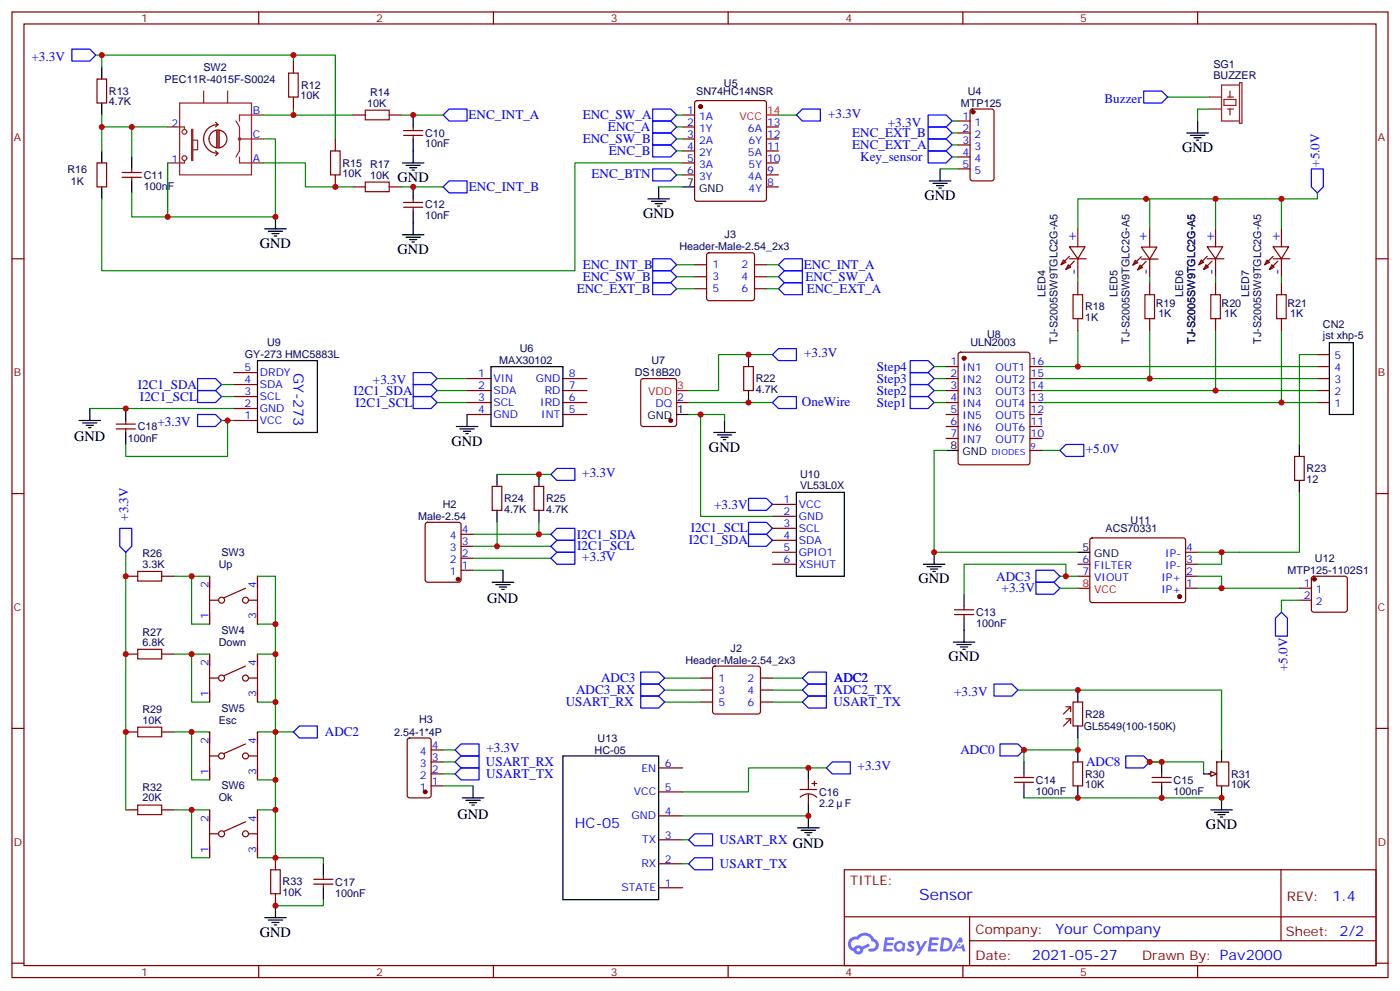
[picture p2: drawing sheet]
<svg xmlns="http://www.w3.org/2000/svg" width="412mm" height="292mm" viewBox="0 0 412 292" stroke-linecap="round" stroke-linejoin="round" font-family="sans-serif">
<g fill="none" stroke="#870000" stroke-width=".35">
<path d="M3.5 3.5h405.4v284.4h-405.4zM7.1 7.1h398.2v277.2h-398.2zM76.2 3.5v3.6M145.3 3.5v3.6M214.5 3.5v3.6M283.6 3.5v3.6M352.8 3.5v3.6M3.5 76.2h3.6M405.3 76.2h3.6M3.5 145.3h3.6M405.3 145.3h3.6M3.5 214.5h3.6"/>
<path d="M405.3 214.5h3.6M248.7 256.1h156.6v28.2h-156.6zM377.3 256.1v20.9M248.7 270h156.5M285.6 277h119.6M285.6 270v14.1M3.5 283.6h3.6M76.2 284.3v3.6M145.3 284.3v3.6M214.5 284.3v3.6M283.6 284.3v3.6M352.8 284.3v3.6"/>
<path d="M405.3 283.6h3.6"/>
</g>
<g fill="#5487ff">
<path d="M267.7 277.3a1.22 1.22 0 0 1 1.7 .3l-.4 .5a.47 .47 0 0 0-.3-.4 .47 .47 0 0 0-.5 .2l.1 .3a1.14 1.14 0 0 1 .8 1.7 1.14 1.14 0 0 1-1.9 0l-.2-.2 .5-.5 .7 .4a.29 .29 0 0 0 .3-.3 .29 .29 0 0 0-.2-.3 1.04 1.04 0 0 1-.6-1.7z"/>
<path d="M260.7 276h2.4l.3 .2-.2 .5-1.8 .1-.1 .8h1.5l.3 .4-.3 .4h-1.6l-.2 1.1h1.7l.2 .3-.2 .3-2.6 .1z"/>
<path d="M273.8 276h2.4l.3 .2-.1 .5-1.8 .1-.2 .8h1.6l.3 .4-.4 .4h-1.6l-.1 1.1h1.7l.2 .3-.2 .3-2.6 .1z"/>
<path d="M282.6 276.1h.7l.3 1.2-.6 .3a.69 .69 0 0 0-1 .3 .69 .69 0 0 0 .4 1 .69 .69 0 0 0 .9-.7l.5-.2 .6 2.2h-.8l-.2-.9h-1.8l-.5 .9h-.8z"/>
<path d="M269.8 277.1h.8l.6 1.8 1.1-1.8h.9l-2.6 4.2h-.8l.9-1.5z"/>
<path d="M277.4 276.1l-.6 4.1h1.3a2.11 2.11 0 0 0 2.5-2.1 2.11 2.11 0 0 0-2.5-2zM278.1 276.8a1.39 1.39 0 0 1 1.7 1.4 1.39 1.39 0 0 1-1.8 1.3h-.3z"/>
<path d="M263.7 277.7a1.54 1.54 0 0 0-.1 2.1 1.54 1.54 0 0 0 2.2 .2l.6 .2 .3-2.3-.2-.2-.4-.1a1.49 1.49 0 0 0-2.4 .1zM264 278.7a.94 .94 0 0 1 1.8 0 .94 .94 0 0 1-1.8 0z"/>
<path d="M250.4 276.4a2.18 2.18 0 0 0 1.1 3.7 1.44 1.44 0 0 0 1.6 1 1.44 1.44 0 0 0 1.2-1.5l2-1-.5-.8-1.9 1a1.47 1.47 0 0 0-2.4 .4 1.39 1.39 0 0 1-.7-1.9 1.39 1.39 0 0 1 2-.5 2.12 2.12 0 0 1 2.2-1.3 2.12 2.12 0 0 1 1.9 1.7 1.14 1.14 0 0 1 1.1 1.4 1.14 1.14 0 0 1-1.7 .8 .43 .43 0 0 0-.5 .3 .43 .43 0 0 0 .4 .5 1.98 1.98 0 0 0 2.5-1.2 1.98 1.98 0 0 0-1.2-2.5 3.1 3.1 0 0 0-5.3-.7l-.9 .1zM252.3 279.7a.55 .55 0 0 1 1.1 0 .55 .55 0 0 1-1.1 0z"/>
<circle cx="282.6" cy="278.1" r=".26"/>
</g>
<g fill="none" stroke="#8c2424" stroke-width=".35">
<path d="M49.4 37.4h4.9v.7M52.9 30.3h21.2v21.2h-21.2zM56.4 38.1h.4v9.2h-.4zM60 26.8v3.5M67 26.8v3.5M69.5 35.6l1.1 1.8v7l-1.1 1.8M77.6 33.9h-7v1.7M54.3 47.3v.7h-4.9M56.8 41.3h1.4v2.8h-1.4M70.6 46.2v1.8h7M70.6 40.9h7"/>
<circle cx="54.3" cy="38.8" r=".71"/>
<circle cx="54.3" cy="46.6" r=".71"/>
<circle cx="70.6" cy="40.9" r=".35"/>
</g>
<path d="M63.5 36l.7 .7M63.9 38.5v4.9M64.2 36.7a4.2 4.2 0 0 0-4.2 4.2 4.2 4.2 0 0 0 4.2 4.3M64.2 36.7l-.7 .7M64.2 38.5v4.9M64.6 38.5v4.9M61.6 40.8a2.65 2.65 0 0 1 3.8-2.2 2.65 2.65 0 0 1 .4 4.4 2.65 2.65 0 0 1-4.2-1.5v-.6M63.5 44.4l.7 .8M64.2 45.2l-.7 .7" fill="none" stroke="#850000" stroke-width=".35"/>
<g fill="none" stroke="#870000" stroke-width=".35">
<path d="M313.3 76.6l.7 .7-1.4 .7zM314.7 78l.7 .7-1.4 .7zM315 72.7h4.6l-2.1 3.5zM315 75.5l-2.4 2.5M315 76.2h5M316.4 76.9l-2.4 2.5M317.5 67.4v5.3M317.5 76.2v5.3M334.4 76.6l.7 .7-1.4 .8zM335.8 78.1l.7 .7-1.4 .7zM336.2 72.8h4.6l-2.1 3.5zM336.2 75.6l-2.5 2.5"/>
<path d="M336.2 76.3h4.9M337.6 77l-2.5 2.5M338.7 67.4v5.3M338.7 76.2v5.3M353.8 76.6l.7 .7-1.4 .7zM355.2 78l.8 .7-1.5 .7zM355.6 72.7h4.6l-2.1 3.5zM355.6 76.2h4.9M355.6 75.5l-2.5 2.5M357 76.9l-2.5 2.5M358.1 67.4v5.3M358.1 76.2v5.3"/>
<path d="M373.2 76.6l.7 .7-1.4 .7zM374.6 78l.8 .7-1.5 .7zM375 72.7h4.6l-2.1 3.5zM375 76.2h4.9M375 75.5l-2.5 2.5M376.4 76.9l-2.5 2.5M377.5 67.4v5.3M377.5 76.2v5.3M137.6 111.5h7M137.6 115h7M137.6 118.5h7M165.8 111.5h7.1"/>
<path d="M165.8 115h7.1M165.8 118.5h7.1M189 111.7l.4-.2h9.2l.5 .2 .2 .5v12.7l-.2 .5-.5 .2h-9.2l-.5-.2-.2-.5v-12.7zM199.3 118.5h3.5M278.7 111.5h3.5M278.7 115h3.5M278.7 118.5h3.5M278.7 107.9h3.5M282.5 103.9l.4-.2h19.8l.6 .4 .1 32.1-.5 .6-20 .1-.6-.5-.1-32zM303.4 111.5h3.5M303.4 115h3.5M303.4 118.5h3.5"/>
<path d="M303.4 107.9h3.5M388.1 111.5h3.5M388.1 115h3.5M388.1 118.5h3.5M388.1 107.9h3.5M388.1 104.4h3.5M137.6 122.1h7M165.8 122.1h7.1M278.7 122.1h3.5M278.7 125.6h3.5M278.7 129.1h3.5M303.4 122.1h3.5"/>
<path d="M303.4 125.6h3.5M303.4 129.1h3.5M303.4 132.6h3.5M321.3 158.6l.4-.2 27.1 .1 .4 .6v17.9l-.7 .4h-27l-.5-.7v-17.6zM317.5 169.7h3.5M317.5 166.2h3.5M349.2 173.2h3.6M349.2 169.7h3.6M349.2 166.2h3.6M349.2 162.6h3.6M316.1 224.4h2.8v7h-2.8zM339.4 230.4h5.6"/>
<path d="M339.4 229h5.6M342.2 227.9v1.1M342.2 230.4v1M356 227.9h1.7M358.4 224.4h3.5v7h-3.5z"/>
</g>
<g fill="none" stroke="#000" stroke-width=".35">
<path d="M144.6 107.9h21.2v17.7h-21.2zM391.6 100.9h7v21.2h-7zM23.3 123.8h6.3M24.3 124.5h4.3M25.4 125.2h2.1M26.1 125.9h.7M26.5 120.3v3.5M134.4 125.6h6.4M135.5 126.3h4.2M136.5 127h2.1M137.2 127.7h.7M137.6 122.1v3.5"/>
<path d="M199.3 122.1h3.5M278.7 132.6h3.5M272 166.2h6.3M273 166.9h4.3M274.1 167.6h2.1M274.8 168.3h.7M275.2 162.6v3.6M317.5 162.6h3.5M317.5 220.8v3.6M317.5 231.4v3.6M342.2 224.4v3.5M342.2 231.4v3.6"/>
<path d="M354.5 227.9h3.6M356.7 238.5h6.3M357.7 239.2h4.2M358.8 239.9h2.1M359.8 220.8v3.6M359.8 231.4v7.1M359.5 240.6h.7"/>
</g>
<g fill="#870000" stroke="#870000" stroke-width=".35">
<circle cx="197.6" cy="123.8" r=".53"/>
<circle cx="284" cy="105.5" r=".53"/>
<circle cx="347.5" cy="175.7" r=".53"/>
</g>
<path d="M199.3 115h3.5M317.5 173.2h3.5" fill="none" stroke="#f00" stroke-width=".35"/>
<g fill="none" stroke="#00f" stroke-width=".35">
<path d="M386.3 49.7h3.5v5.3l-1.7 1.8-1.8-1.8zM58.2 111.5h5.3l1.8 1.7-1.8 1.8h-5.3zM58.2 115h5.3l1.8 1.8-1.8 1.7h-5.3zM121.7 113.2h5.3l1.8 1.8-1.8 1.8h-5.3zM121.7 116.8h5.3l1.8 1.7-1.8 1.8h-5.3zM121.7 109.7h5.3l1.8 1.8-1.8 1.7h-5.3zM268.1 106.2h5.3l1.8 1.7-1.8 1.8h-5.3zM268.1 109.7h5.3l1.8 1.8-1.8 1.7h-5.3zM268.1 113.2h5.3l1.8 1.8-1.8 1.8h-5.3zM268.1 116.8h5.3l1.8 1.7-1.8 1.8h-5.3zM58.2 122.1h5.3l1.8 1.7-1.8 1.8h-5.3zM292.8 201.4h5.3l1.8 1.8-1.8 1.8h-5.3z"/>
<path d="M294.6 219.1h5.3l1.7 1.7-1.7 1.8h-5.3zM331.6 222.6h5.3l1.8 1.8-1.8 1.7h-5.3z"/>
</g>
<g fill="none" stroke="#008700" stroke-width=".35">
<path d="M337.6 58.6h1.1v8.8M358.1 58.6v8.8M377.5 58.6v8.8M388.1 56.8v1.8h-70.6v8.8M317.5 81.5v1.8M317.5 97.4v10.5M358.1 97.4v17.6M377.5 97.4v21.1M128.8 111.5h8.8M128.8 115h8.8M128.8 118.5h8.8M275.2 107.9h3.5"/>
<path d="M306.9 107.9h81.2M306.9 111.5h81.2M306.9 115h81.2M306.9 118.5h81.2M278.7 132.6h-3.5v30h42.3M352.8 169.7h7v3.5M352.8 173.2h30M352.8 162.6h12.3M299.9 203.2h59.9v17.6M317.5 217.3v3.5h-15.9v3.6M301.6 235h58.2M342.2 224.4h-3.5h15.8v3.5"/>
</g>
<path d="M356.7 227.2l1.7 .7-1.7 .7z" fill="#f0f0f0" stroke="#870000" stroke-width=".35"/>
<g fill="none" stroke="#000" stroke-width=".35">
<path d="M30 19.8v3.5M30 30.3v3.6M121.7 33.9v3.5M349.6 39.2h6.4M350.7 39.9h4.2M352.8 35.6v3.6M30 44.4v3.6M30 55v3.6M38.8 46.2v3.5M38.8 53.3v3.5M118.5 48h6.4M119.6 48.7h4.2"/>
<path d="M120.6 49.4h2.2M121.4 50.1h.7M121.7 40.9v7.1M121.7 55v3.6M190.9 58.6h6.3M191.9 59.3h4.2M193 60h2.1M194 55v3.6M201.1 55h3.5M273.8 53.3h6.3M274.8 54h4.2M275.9 54.7h2.1"/>
<path d="M276.6 55.4h.7M276.9 49.7v3.6M351.7 40.6h2.1M352.4 41.3h.7M78 67.4h6.3M79 68.1h4.3M80.1 68.8h2.1M80.8 69.5h.7M81.1 63.9v3.5M118.5 69.1h6.4M119.6 69.8h4.2M120.6 70.6h2.2"/>
<path d="M121.4 71.3h.7M121.7 62.1v7M193.7 60.7h.7M75.8 106.2h17.7v21.2h-17.7zM220.5 104.4v3.5M220.5 115v3.5M37 120.3v3.5M37 127.4v3.5M146.4 139.7v3.5M158.7 139.7v3.5M210.3 127.4h6.3M211.3 128.1h4.2"/>
<path d="M212.4 128.8h2.1M213.1 129.5h.7M213.4 123.8v3.6M382.8 130.9v3.5M146.4 150.3v3.5M158.7 150.3v3.5M234.6 145h14.1v24.7h-14.1zM382.8 141.5v3.5M145 171.4h6.3M146 172.2h4.3M147.1 172.9h2.1M147.8 173.6h.7"/>
<path d="M148.2 167.9v3.5M284 175v3.5M280.8 189.1h6.4M281.9 189.8h4.2M282.9 190.5h2.1M283.6 191.2h.7M284 182v7.1M317.5 203.2v3.5M317.5 213.8v3.5M136.2 235h6.3M137.2 235.7h4.3M138.3 236.4h2.1"/>
<path d="M139 237.1h.7M139.3 231.4v3.6M165.8 222.6h28.2v42.3h-28.2zM238.1 226.1v3.6M238.1 236.7v7.1M301.6 224.4v3.5M301.6 231.4v3.6M95.2 254.4v3.5M234.9 243.8h6.4M236 244.5h4.2M237.1 245.2h2.1M237.8 245.9h.7"/>
<path d="M78 270.2h6.3M79 270.9h4.3M80.1 271.6h2.1M80.8 272.3h.7M81.1 266.7v3.5M95.2 261.4v3.5"/>
</g>
<g fill="none" stroke="#870000" stroke-width=".35">
<path d="M86.4 18v3.5M28.6 23.3h2.8v7h-2.8zM86.4 28.6v3.5M104.1 33.9h3.5M114.7 33.9h3.5M118.9 39.9h5.6M118.9 38.5h5.6M121.7 37.4v1.1M121.7 39.9v1M201.1 33.9h3.5M201.1 37.4h3.5M204.8 29.8l.5-.2h19.8l.5 .2 .2 .5v28.3l-.3 .5-.4 .2h-19.8l-.5-.3-.2-.4v-28.3z"/>
<path d="M225.8 37.4h3.5M282.2 35.6h3.6M282.2 39.2h3.6M286 32.3l.5-.2h5.6l.7 .4v20.1l-.5 .6-5.8 .1-.7-.5v-20zM28.6 48h2.8v7h-2.8zM36 52.2h5.6M36 50.8h5.6M38.8 49.7v1.1M38.8 52.2v1.1M98.8 40.9v3.5M98.8 51.5v3.5M104.1 55h3.5"/>
<path d="M114.7 55h3.5M118.9 59.6h5.6M121.7 58.6v1M201.1 40.9h3.5M201.1 44.4h3.5M201.1 48h3.5M201.1 51.5h3.5M225.8 55h3.5M225.8 40.9h3.5M225.8 44.4h3.5M225.8 48h3.5M225.8 51.5h3.5"/>
<path d="M282.2 42.7h3.6M282.2 46.2h3.6M282.2 49.7h3.6M118.9 61h5.6M121.7 61v1.1M204.6 78h3.5M208.4 74.6l.4-.2h12.7l.5 .2 .2 .5v12.7l-.2 .5-.5 .2h-12.7l-.5-.2-.2-.5v-12.7zM222.2 78h3.6M204.6 81.5h3.5M204.6 85h3.5M222.2 81.5h3.6M222.2 85h3.6"/>
<path d="M317.5 83.3v3.5M317.5 93.8v3.6M338.7 83.3v3.5M338.7 93.8v3.6M358.1 83.3v3.5M358.1 93.8v3.6M377.5 83.3v3.5M377.5 93.8v3.6M68.8 116.8h7M68.8 113.2h7M68.8 109.7h7M219.1 107.9h2.8v7.1h-2.8z"/>
<path d="M34.2 126.3h5.7M34.2 124.9h5.7M37 123.8v1.1M37 126.3v1.1M68.8 123.8h7M68.8 120.3h7M381.4 134.4h2.8v7.1h-2.8zM125.5 154l.4-.2h9.2l.7 .4v16.5l-.4 .7h-9.5l-.6-.4-.1-16.5zM135.8 157.3h3.5M145 143.2h2.8v7.1h-2.8zM157.3 143.2h2.9v7.1h-2.9zM227.5 148.5h7.1"/>
<path d="M227.5 152h7.1M227.5 155.6h7.1M227.5 159.1h7.1M37 169.7h3.6M47.6 169.7h3.6M61.7 169.7v14.1M61.7 176.7h2.5M72.3 173.2l-6.3 2.8M73.4 176.7h2.4M75.8 169.7v14.1M135.8 167.9h3.5M135.8 164.4h3.5"/>
<path d="M135.8 160.9h3.5M227.5 162.6h7.1M227.5 166.2h7.1M281.2 179.6h5.6M284 178.5v1.1M382.8 176.7h3.5M382.8 173.2h3.5M386.5 169.9l.5-.2h9.2l.5 .2 .2 .5v9.2l-.3 .5-.4 .2h-9.2l-.5-.3-.2-.4v-9.2zM37 192.6h3.6M47.6 192.6h3.6M61.7 192.6v14.1M61.7 199.7h2.5"/>
<path d="M72.3 196.1l-6.3 2.9M73.4 199.7h2.4M75.8 192.6v14.1M206.4 199.7h3.5M210.1 196.4l.5-.3h12.7l.5 .3 .2 .4v12.8l-.2 .4-.5 .3h-12.7l-.5-.3-.2-.4v-12.8zM224 199.7h3.5M281.2 181h5.6M284 181v1M37 215.5h3.6M47.6 215.5h3.6M61.7 215.5v14.2M72.3 219.1l-6.3 2.8"/>
<path d="M75.8 215.5v14.2M120.2 217.5l.4-.2h5.7l.6 .4 .1 16.5-.5 .7-5.9 .1-.6-.5-.1-16.5zM206.4 203.2h3.5M206.4 206.7h3.5M224 203.2h3.5M224 206.7h3.5M314 208.1h1.4v1.5M314 211.7h1.4v1.4M315.4 208.1l-2.1 2.2M315.4 211.7l-2.1 2.1M316.1 206.7h2.8v7.1h-2.8zM37 238.5h3.6"/>
<path d="M47.6 238.5h3.6M61.7 238.5v14.1M61.7 222.6h2.5M73.4 222.6h2.4M75.8 238.5v14.1M127 231.4h3.5M127 227.9h3.5M127 224.4h3.5M127 220.8h3.5M194 226.1h7.1M194 233.2h7.1M235.7 232.5h4.9"/>
<path d="M235.7 234.8a3.5 3.5 0 0 1 4.9 0M238.1 229.7v2.8M238.1 233.9v2.8M239.2 230.7h1.4M239.9 230v1.4M298.8 230.4h5.6M298.8 229h5.6M301.6 227.9v1.1M301.6 230.4v1M61.7 245.5h2.5M72.3 242l-6.3 2.8M73.4 245.5h2.4"/>
<path d="M81.1 252.6v3.5M92.4 258.9h5.7M95.2 257.9v1M194 240.2h7.1M194 247.3h7.1M194 254.4h7.1M81.1 263.2v3.5M92.4 260.4h5.7M95.2 260.4v1M194 261.4h7.1"/>
<circle cx="65.3" cy="176.7" r=".88"/>
<circle cx="72.3" cy="176.7" r=".88"/>
<circle cx="65.3" cy="199.7" r=".88"/>
<circle cx="72.3" cy="199.7" r=".88"/>
<circle cx="65.3" cy="222.6" r=".88"/>
<circle cx="72.3" cy="222.6" r=".88"/>
<circle cx="65.3" cy="245.5" r=".88"/>
<circle cx="72.3" cy="245.5" r=".88"/>
</g>
<g fill="none" stroke="#008700" stroke-width=".35">
<path d="M28.2 16.2h1.8v3.6M30 16.2h68.8v24.7M86.4 16.2v1.8M30 33.9v3.5h19.4M30 37.4v7M38.8 37.4v8.8M77.6 33.9h26.5M86.4 32.1v1.8M118.2 33.9h12.3M199.3 33.9h1.8M199.3 37.4h1.8M229.3 33.9h5.3"/>
<path d="M280.5 35.6h1.7M280.5 39.2h1.7M344 28.6h12.3M356.3 32.1h-3.5v3.5M38.8 56.8v7.1h10.6M77.6 40.9h3.5v23h-31.7v-15.9M77.6 48h12.4v7h14.1M118.2 55h12.3M194 55h7.1M199.3 44.4h1.8M199.3 51.5h1.8M199.3 40.9h1.8"/>
<path d="M201.1 48h-31.8v31.7h-139.3v-21.1M276.9 49.7h5.3M280.5 42.7h1.7M280.5 46.2h1.7M199.3 78h5.3M225.8 78h3.5M199.3 81.5h5.3M199.3 85h5.3M225.8 81.5h3.5M225.8 85h3.5M338.7 81.5v1.8M338.7 97.4v14.1"/>
<path d="M358.1 81.5v1.8M377.5 81.5v1.8M65.3 116.8h3.5M65.3 113.2h3.5M202.8 118.5h24.7M227.5 104.4h-15.8v10.6h-8.9M275.2 111.5h3.5M275.2 115h3.5M275.2 118.5h3.5M388.1 104.4h-5.3v26.5M26.5 120.3h42.3M65.3 123.8h3.5"/>
<path d="M67 123.8v10.6h-30v-3.5M146.4 139.7h12.3v1.8M158.7 139.7h3.6M202.8 122.1h10.6v1.7M206.4 122.1v29.9h21.1M306.9 132.6h5.3M139.3 157.3h23M146.4 153.8v7.1M158.7 153.8v3.5M382.8 145v17.6h-17.7M37 162.6v75.9M51.2 169.7h5.2"/>
<path d="M61.7 169.7h-5.3v14.1h5.3M75.8 169.7h5.3v82.9h-5.3M139.3 160.9h23M139.3 164.4h23M139.3 167.9h8.9M312.2 169.7h5.3M312.2 173.2h5.3M314 169.7v-3.5h-30v8.8M359.8 162.6v3.6h-7M382.8 176.7h-5.3v3.6M51.2 192.6h5.2M61.7 192.6h-5.3v14.1h5.3"/>
<path d="M75.8 192.6h5.3M75.8 183.8h5.3M195.8 199.7h10.6M227.5 199.7h8.9M51.2 215.5h5.2M61.7 215.5h-5.3v14.2h5.3M75.8 215.5h10.6M75.8 206.7h5.3M195.8 206.7h10.6M195.8 203.2h10.6M227.5 206.7h8.9M227.5 203.2h8.9"/>
<path d="M51.2 238.5h5.2M61.7 238.5h-5.3v14.1h5.3M75.8 238.5h5.3M75.8 229.7h5.3M130.5 231.4h8.8M130.5 220.8h3.6M130.5 224.4h3.6M130.5 227.9h3.6M243.4 226.1h-22.9v7.1h-19.4M81.1 252.6h14.1v1.8M201.1 247.3h1.7M201.1 254.4h1.7"/>
<path d="M201.1 240.2h37M95.2 264.9v1.8h-14.1"/>
</g>
<g fill="none" stroke="#00f" stroke-width=".35">
<path d="M21.2 14.5h5.3l1.7 1.7-1.7 1.8h-5.3zM132.3 32.1h5.3v3.5h-5.3l-1.8-1.7zM192.3 35.6h5.3l1.7 1.8-1.7 1.8h-5.3zM192.3 32.1h5.3l1.7 1.8-1.7 1.7h-5.3zM192.3 39.2h5.3l1.7 1.7-1.7 1.8h-5.3zM234.6 33.9l1.8-1.8h5.3v3.5h-5.3zM273.4 33.9h5.3l1.8 1.7-1.8 1.8h-5.3zM273.4 37.4h5.3l1.8 1.8-1.8 1.7h-5.3zM336.9 26.8h5.3l1.8 1.8-1.8 1.7h-5.3zM130.5 55l1.8-1.7h5.3v3.5h-5.3zM192.3 42.7h5.3l1.7 1.7-1.7 1.8h-5.3zM192.3 49.7h5.3l1.7 1.8-1.7 1.8h-5.3z"/>
<path d="M273.4 40.9h5.3l1.8 1.8-1.8 1.7h-5.3zM273.4 44.4h5.3l1.8 1.8-1.8 1.8h-5.3zM192.3 76.2h5.3l1.7 1.8-1.7 1.7h-5.3zM192.3 79.7h5.3l1.7 1.8-1.7 1.8h-5.3zM229.3 78l1.8-1.8h5.3v3.5h-5.3zM192.3 83.3h5.3l1.7 1.7-1.7 1.8h-5.3zM229.3 81.5l1.8-1.8h5.3v3.6h-5.3zM229.3 85l1.8-1.7h5.3v3.5h-5.3zM227.5 104.4l1.8-1.7h5.3v3.5h-5.3zM227.5 118.5l1.8-1.7h5.3v3.5h-5.3zM162.3 139.7l1.7-1.8h5.3v3.6h-5.3zM314 130.9h5.3v3.5h-5.3l-1.8-1.8z"/>
<path d="M35.3 155.6h3.5v5.3l-1.8 1.7-1.7-1.7zM162.3 157.3l1.7-1.7h5.3v3.5h-5.3zM220.5 146.8h5.3l1.7 1.7-1.7 1.8h-5.3zM220.5 157.3h5.3l1.7 1.8-1.7 1.8h-5.3zM220.5 153.8h5.3l1.7 1.8-1.7 1.7h-5.3zM162.3 160.9l1.7-1.8h5.3v3.5h-5.3zM162.3 164.4l1.7-1.8h5.3v3.6h-5.3zM305.2 167.9h5.2l1.8 1.8-1.8 1.7h-5.2zM305.2 171.4h5.2l1.8 1.8-1.8 1.8h-5.2zM188.7 197.9h5.3l1.8 1.8-1.8 1.7h-5.3zM236.4 199.7l1.7-1.8h5.3v3.5h-5.3zM377.5 180.3l1.7 1.7v5.3h-3.5v-5.3z"/>
<path d="M86.4 215.5l1.8-1.7h5.3v3.5h-5.3zM188.7 201.4h5.3l1.8 1.8-1.8 1.8h-5.3zM188.7 205h5.3l1.8 1.7-1.8 1.8h-5.3zM236.4 206.7l1.7-1.7h5.3v3.5h-5.3zM238.1 201.4h5.3v3.6h-5.3l-1.7-1.8zM134.1 220.8l1.7-1.7h5.3v3.5h-5.3zM134.1 224.4l1.7-1.8h5.3v3.5h-5.3zM134.1 227.9l1.7-1.8h5.3v3.6h-5.3zM243.4 226.1l1.8-1.7h5.3v3.5h-5.3zM202.8 254.4l1.8-1.8h5.3v3.5h-5.3zM202.8 247.3l1.8-1.8h5.3v3.6h-5.3z"/>
</g>
<g fill="none" stroke="#a10000" stroke-width=".35">
<path d="M85 21.5h2.8v7.1h-2.8zM107.6 32.5h7.1v2.8h-7.1zM97.4 44.4h2.8v7.1h-2.8zM107.6 53.6h7.1v2.8h-7.1zM316.1 86.8h2.8v7h-2.8zM337.3 86.8h2.8v7h-2.8zM356.7 86.8h2.8v7h-2.8zM376.1 86.8h2.8v7h-2.8zM40.6 168.3h7v2.8h-7zM40.6 191.2h7v2.8h-7zM40.6 214.1h7v2.9h-7zM40.6 237.1h7v2.8h-7z"/>
<path d="M79.7 256.1h2.8v7.1h-2.8z"/>
</g>
<g fill="#870000" stroke="#870000" stroke-width=".35">
<circle cx="387.2" cy="170.6" r=".53"/>
<circle cx="206.4" cy="31.4" r=".53"/>
<circle cx="134.9" cy="170.6" r=".53"/>
<circle cx="125.2" cy="233.2" r=".53"/>
<circle cx="286.6" cy="33" r=".53"/>
</g>
<path d="M225.8 33.9h3.5" fill="none" stroke="#f00" stroke-width=".35"/>
<path d="M356.3 28.6h3.5M356.3 32.1h3.5M360.5 29.3h3.6v1.7h-3.6zM361.6 28.6h1.8M361.6 32.1h1.8M362.3 26.8v1.8M362.3 32.1v1.8M365.1 25h-5.3v10.6h5.3M365.1 24.3h.7v12h-.7z" fill="none" stroke="#8c2424" stroke-width=".35"/>
<g fill="#c00">
<circle cx="317.5" cy="107.9" r=".88"/>
<circle cx="358.1" cy="115" r=".88"/>
<circle cx="377.5" cy="118.5" r=".88"/>
<circle cx="337.6" cy="58.6" r=".88"/>
<circle cx="358.1" cy="58.6" r=".88"/>
<circle cx="377.5" cy="58.6" r=".88"/>
<circle cx="359.8" cy="173.2" r=".88"/>
<circle cx="275.2" cy="162.6" r=".88"/>
<circle cx="317.5" cy="203.2" r=".88"/>
<circle cx="301.6" cy="220.8" r=".88"/>
<circle cx="317.5" cy="220.8" r=".88"/>
<circle cx="317.5" cy="234.9" r=".88"/>
<circle cx="342.2" cy="234.9" r=".88"/>
<circle cx="359.8" cy="234.9" r=".88"/>
<circle cx="220.5" cy="104.4" r=".88"/>
<circle cx="220.5" cy="118.5" r=".88"/>
<circle cx="81.1" cy="63.9" r=".88"/>
<circle cx="38.8" cy="37.4" r=".88"/>
<circle cx="81.1" cy="238.5" r=".88"/>
<circle cx="81.1" cy="229.7" r=".88"/>
<circle cx="81.1" cy="215.5" r=".88"/>
<circle cx="81.1" cy="206.7" r=".88"/>
<circle cx="81.1" cy="192.6" r=".88"/>
<circle cx="81.1" cy="183.8" r=".88"/>
<circle cx="56.4" cy="238.5" r=".88"/>
<circle cx="56.4" cy="215.5" r=".88"/>
<circle cx="56.4" cy="192.6" r=".88"/>
<circle cx="56.4" cy="169.7" r=".88"/>
<circle cx="37" cy="215.5" r=".88"/>
<circle cx="37" cy="192.6" r=".88"/>
<circle cx="81.1" cy="252.6" r=".88"/>
<circle cx="206.4" cy="122.1" r=".88"/>
<circle cx="49.4" cy="63.9" r=".88"/>
<circle cx="30" cy="37.4" r=".88"/>
<circle cx="30" cy="16.2" r=".88"/>
<circle cx="86.4" cy="33.9" r=".88"/>
<circle cx="81.1" cy="266.7" r=".88"/>
<circle cx="37" cy="169.7" r=".88"/>
<circle cx="338.7" cy="111.5" r=".88"/>
<circle cx="158.8" cy="157.3" r=".88"/>
<circle cx="146.4" cy="160.9" r=".88"/>
<circle cx="158.8" cy="139.7" r=".88"/>
<circle cx="238.1" cy="226.1" r=".88"/>
<circle cx="238.1" cy="240.2" r=".88"/>
<circle cx="86.4" cy="16.2" r=".88"/>
<circle cx="342.2" cy="224.4" r=".88"/>
<circle cx="338.7" cy="224.4" r=".88"/>
<circle cx="359.8" cy="162.6" r=".88"/>
<circle cx="314" cy="169.7" r=".88"/>
<circle cx="98.8" cy="55" r=".88"/>
<circle cx="121.7" cy="55" r=".88"/>
<circle cx="121.7" cy="33.9" r=".88"/>
<circle cx="37" cy="120.3" r=".88"/>
<circle cx="67" cy="123.8" r=".88"/>
</g>
<text font-size="4.6" fill="#00f" x="270.8" y="265.1">Sensor</text>
<g font-size="4.2">
<text x="348.2" y="44.8">GND</text>
<text x="117.1" y="53.6">GND</text>
<text x="272.3" y="58.9">GND</text>
<text x="189.4" y="64.2">GND</text>
<text x="76.6" y="73">GND</text>
<text x="117.1" y="74.8">GND</text>
<text x="21.8" y="130">GND</text>
<text x="133" y="131.2">GND</text>
<text x="208.8" y="133">GND</text>
<text x="270.6" y="171.8">GND</text>
<text x="143.5" y="177.6">GND</text>
<text x="279.4" y="194.7">GND</text>
<text x="134.8" y="241">GND</text>
<text x="355.2" y="244.1">GND</text>
<text x="233.5" y="249.8">GND</text>
<text x="76.6" y="275.9">GND</text>
</g>
<g font-size="4.2" fill="#00f">
<text x="317.1" y="71.2" transform="rotate(-90 317.1 71.2)">+</text>
<text x="338" y="71.3" transform="rotate(-90 338 71.3)">+</text>
<text x="357.7" y="71.2" transform="rotate(-90 357.7 71.2)">+</text>
<text x="377.1" y="71.2" transform="rotate(-90 377.1 71.2)">+</text>
<text x="317.5" y="80.9" transform="rotate(-90 317.5 80.9)">-</text>
<text x="338.7" y="81" transform="rotate(-90 338.7 81)">-</text>
<text x="358.1" y="80.9" transform="rotate(-90 358.1 80.9)">-</text>
<text x="377.5" y="80.9" transform="rotate(-90 377.5 80.9)">-</text>
<text x="86.4" y="109.7" transform="rotate(90 86.4 109.7)">GY-273</text>
<text x="169.3" y="243.8">HC-05</text>
<text x="392.5" y="265.4">1.4</text>
<text x="310.9" y="274.9">Your Company</text>
<text x="304" y="282.7">2021-05-27</text>
</g>
<g font-size="3.9" fill="#00f">
<text x="9.3" y="17.9">+3.3V</text>
<text x="138" y="35.1">ENC_INT_A</text>
<text x="171.7" y="35.1">ENC_SW_A</text>
<text x="243.9" y="34.7">+3.3V</text>
<text x="325.4" y="30.4">Buzzer</text>
<text x="179.1" y="38.7">ENC_A</text>
<text x="251" y="40.4">ENC_EXT_B</text>
<text x="261.5" y="37.3">+3.3V</text>
<text x="171.7" y="42.2">ENC_SW_B</text>
<text x="179.3" y="45.7">ENC_B</text>
<text x="251" y="43.9">ENC_EXT_A</text>
<text x="253.4" y="47.5">Key_sensor</text>
<text x="174.2" y="52.4">ENC_BTN</text>
<text x="388.7" y="49.1" transform="rotate(-90 388.7 49.1)">+5.0V</text>
<text x="138.1" y="56.3">ENC_INT_B</text>
<text x="171.7" y="79.2">ENC_INT_B</text>
<text x="171.7" y="82.8">ENC_SW_B</text>
<text x="236.8" y="79.2">ENC_INT_A</text>
<text x="237.3" y="82.7">ENC_SW_A</text>
<text x="169.9" y="86.3">ENC_EXT_B</text>
<text x="237.6" y="86.3">ENC_EXT_A</text>
<text x="236.8" y="105.2">+3.3V</text>
<text x="109.9" y="113.2">+3.3V</text>
<text x="258.3" y="109.3">Step4</text>
<text x="258.3" y="112.8">Step3</text>
<text x="40.6" y="114.4">I2C1_SDA</text>
<text x="41.2" y="118">I2C1_SCL</text>
<text x="104.1" y="116.2">I2C1_SDA</text>
<text x="104.7" y="119.8">I2C1_SCL</text>
<text x="236.2" y="119.6">OneWire</text>
<text x="258.3" y="116.3">Step2</text>
<text x="258.3" y="119.8">Step1</text>
<text x="46.4" y="125.5">+3.3V</text>
<text x="319.9" y="133.3">+5.0V</text>
<text x="171.5" y="140.5">+3.3V</text>
<text x="210.4" y="149.8">+3.3V</text>
<text x="37.8" y="153.4" transform="rotate(-90 37.8 153.4)">+3.3V</text>
<text x="169.9" y="158.6">I2C1_SDA</text>
<text x="202.9" y="160.3">I2C1_SDA</text>
<text x="203.5" y="156.8">I2C1_SCL</text>
<text x="170" y="162.1">I2C1_SCL</text>
<text x="171.5" y="165.1">+3.3V</text>
<text x="293.5" y="170.9">ADC3</text>
<text x="295" y="174.4">+3.3V</text>
<text x="379.3" y="197.6" transform="rotate(-90 379.3 197.6)">+5.0V</text>
<text x="177.1" y="200.9">ADC3</text>
<text x="245.6" y="200.9">ADC2</text>
<text x="166.6" y="208">USART_RX</text>
<text x="169.7" y="204.4">ADC3_RX</text>
<text x="245.5" y="204.3">ADC2_TX</text>
<text x="245.6" y="208">USART_TX</text>
<text x="281.1" y="205">+3.3V</text>
<text x="95.7" y="216.8">ADC2</text>
<text x="143.3" y="221.5">+3.3V</text>
<text x="143.2" y="225.6">USART_RX</text>
<text x="252.6" y="226.8">+3.3V</text>
<text x="282.9" y="222.1">ADC0</text>
<text x="319.9" y="225.6">ADC8</text>
<text x="143.3" y="229.2">USART_TX</text>
<text x="211.9" y="248.5">USART_RX</text>
<text x="212" y="255.6">USART_TX</text>
</g>
<g font-size="3.9" fill="#800">
<text x="250.5" y="260.7">TITLE:</text>
<text x="379.1" y="265.4">REV:</text>
<text x="287.4" y="274.9">Company:</text>
<text x="378.7" y="275.5">Sheet: 2/2</text>
<text x="287.4" y="282.6">Date:</text>
<text x="336.4" y="282.7">Drawn By: Pav2000</text>
</g>
<g font-size="3.2" fill="#800">
<text x="41.6" y="6.5">1</text>
<text x="110.8" y="6.5">2</text>
<text x="179.9" y="6.5">3</text>
<text x="249.1" y="6.5">4</text>
<text x="318.2" y="6.5">5</text>
<text x="4.1" y="41.6">A</text>
<text x="405.9" y="41.6">A</text>
<text x="4.1" y="110.8">B</text>
<text x="405.9" y="110.8">B</text>
<text x="4.1" y="179.9">C</text>
<text x="405.9" y="179.9">C</text>
<text x="4.1" y="249.1">D</text>
<text x="405.9" y="249.1">D</text>
<text x="41.6" y="287.3">1</text>
<text x="110.8" y="287.3">2</text>
<text x="179.9" y="287.3">3</text>
<text x="249.1" y="287.3">4</text>
<text x="318.2" y="287.3">5</text>
</g>
<g font-size="3.2" fill="#000080">
<text x="59.9" y="20.9">SW2</text>
<text x="357.4" y="23.3">BUZZER</text>
<text x="357.4" y="20.1">SG1</text>
<text x="32.1" y="27.9">R13</text>
<text x="48.5" y="24.4">PEC11R-4015F-S0024</text>
<text x="88.5" y="29.3">10K</text>
<text x="88.7" y="26.2">R12</text>
<text x="109" y="28.2">R14</text>
<text x="205.1" y="27.9">SN74HC14NSR</text>
<text x="213.3" y="25.6">U5</text>
<text x="285.1" y="27.9">U4</text>
<text x="32.1" y="31">4.7K</text>
<text x="108.2" y="31.5">10K</text>
<text x="283.1" y="31.5">MTP125</text>
<text x="125.2" y="40.2">C10</text>
<text x="125.2" y="43.4">10nF</text>
<text x="19.9" y="50.9">R16</text>
<text x="42.3" y="52.6">C11</text>
<text x="100.9" y="52.2">10K</text>
<text x="100.9" y="49">R15</text>
<text x="109" y="52.6">10K</text>
<text x="109" y="49.4">R17</text>
<text x="20.9" y="54.4">1K</text>
<text x="42.3" y="55.9">100nF</text>
<text x="125.2" y="64.6">10nF</text>
<text x="125.2" y="61.4">C12</text>
<text x="213.5" y="70.2">J3</text>
<text x="200.1" y="73.7">Header-Male-2.54_2x3</text>
<text x="308" y="87.4" transform="rotate(-90 308 87.4)">LED4</text>
<text x="329.1" y="87.5" transform="rotate(-90 329.1 87.5)">LED5</text>
<text x="348.5" y="87.4" transform="rotate(-90 348.5 87.4)">LED6</text>
<text x="367.9" y="87.4" transform="rotate(-90 367.9 87.4)">LED7</text>
<text x="319.6" y="94.5">1K</text>
<text x="319.6" y="91.4">R18</text>
<text x="340.4" y="90.3">R19</text>
<text x="341.2" y="93.3">1K</text>
<text x="359.8" y="90.3">R20</text>
<text x="360.6" y="93.3">1K</text>
<text x="379.2" y="90.3">R21</text>
<text x="380" y="93.3">1K</text>
<text x="78.7" y="101.9">U9</text>
<text x="290.8" y="99.5">U8</text>
<text x="311.5" y="101.2" transform="rotate(-90 311.5 101.2)">TJ-S2005SW9TGLC2G-A5</text>
<text x="332.7" y="101.2" transform="rotate(-90 332.7 101.2)">TJ-S2005SW9TGLC2G-A5</text>
<text x="352.1" y="101.2" transform="rotate(-90 352.1 101.2)">TJ-S2005SW9TGLC2G-A5</text>
<text x="371.5" y="101.2" transform="rotate(-90 371.5 101.2)">TJ-S2005SW9TGLC2G-A5</text>
<text x="389.7" y="99.8">jst xhp-5</text>
<text x="389.7" y="96.7">CN2</text>
<text x="72.1" y="105.5">GY-273 HMC5883L</text>
<text x="147.1" y="107.2">MAX30102</text>
<text x="153.1" y="103.7">U6</text>
<text x="191.9" y="107.2">U7</text>
<text x="285.8" y="102">ULN2003</text>
<text x="187" y="110.8">DS18B20</text>
<text x="222.6" y="112.5">R22</text>
<text x="222.6" y="115.7">4.7K</text>
<text x="37.6" y="130.2">100nF</text>
<text x="40.6" y="126.7">C18</text>
<text x="235.7" y="143.9">VL53L0X</text>
<text x="235.7" y="140.8">U10</text>
<text x="384.9" y="142.2">12</text>
<text x="384.9" y="139">R23</text>
<text x="130.5" y="149.5">H2</text>
<text x="148.5" y="147.8">R24</text>
<text x="160.9" y="147.8">R25</text>
<text x="123.2" y="153.1">Male-2.54</text>
<text x="148.5" y="151">4.7K</text>
<text x="160.9" y="151">4.7K</text>
<text x="333" y="154.2">U11</text>
<text x="325.6" y="156.7">ACS70331</text>
<text x="42" y="167.2">3.3K</text>
<text x="42" y="164">R26</text>
<text x="64.4" y="167.2">Up</text>
<text x="65.2" y="163.7">SW3</text>
<text x="387.3" y="165.6">U12</text>
<text x="379.3" y="169.1">MTP125-1102S1</text>
<text x="287.5" y="184.6">100nF</text>
<text x="287.5" y="181.4">C13</text>
<text x="42" y="190.1">6.8K</text>
<text x="42" y="187.2">R27</text>
<text x="64.4" y="190.1">Down</text>
<text x="65.2" y="186.6">SW4</text>
<text x="215.2" y="191.9">J2</text>
<text x="201.9" y="195.4">Header-Male-2.54_2x3</text>
<text x="42" y="209.8">R29</text>
<text x="65.2" y="209.6">SW5</text>
<text x="42" y="213.1">10K</text>
<text x="64.4" y="213.1">Esc</text>
<text x="123.5" y="213">H3</text>
<text x="319.3" y="214.8">GL5549(100-150K)</text>
<text x="319.6" y="211.3">R28</text>
<text x="116.1" y="216.7">2.54-1*4P</text>
<text x="175.2" y="221.9">HC-05</text>
<text x="176" y="218.4">U13</text>
<text x="42" y="233.1">R32</text>
<text x="65.2" y="232.5">SW6</text>
<text x="305.2" y="230.8">C14</text>
<text x="319.6" y="232.1">10K</text>
<text x="319.6" y="229">R30</text>
<text x="345.7" y="230.8">C15</text>
<text x="362.7" y="232.1">10K</text>
<text x="362.7" y="229">R31</text>
<text x="42" y="236">20K</text>
<text x="64.4" y="236">Ok</text>
<text x="241.3" y="237.5">2.2</text>
<text x="241.3" y="234.3">C16</text>
<text x="248.9" y="237.5">F</text>
<text x="305.2" y="234">100nF</text>
<text x="345.7" y="234">100nF</text>
<text x="83.3" y="263.9">10K</text>
<text x="83.3" y="260.7">R33</text>
<text x="98.8" y="260.8">C17</text>
<text x="98.8" y="264">100nF</text>
</g>
<g font-size="3.2" fill="#00f">
<text x="74.4" y="33.5">B</text>
<text x="202.4" y="33.5">1</text>
<text x="205.9" y="35.3">1A</text>
<text x="283.6" y="35.3">1</text>
<text x="50.5" y="37.4">2</text>
<text x="74.4" y="40.6">C</text>
<text x="202.4" y="37">2</text>
<text x="202.4" y="40.6">3</text>
<text x="205.9" y="38.8">1Y</text>
<text x="220.3" y="38.8">6A</text>
<text x="226" y="40.6">12</text>
<text x="226" y="37">13</text>
<text x="283.6" y="38.8">2</text>
<text x="287.1" y="37">1</text>
<text x="287.1" y="40.6">2</text>
<text x="50.5" y="48">1</text>
<text x="74.4" y="47.6">A</text>
<text x="202.4" y="44.1">4</text>
<text x="202.4" y="47.6">5</text>
<text x="205.9" y="42.3">2A</text>
<text x="205.9" y="45.9">2Y</text>
<text x="220.3" y="45.9">5A</text>
<text x="220.5" y="42.3">6Y</text>
<text x="226" y="47.6">10</text>
<text x="226" y="44.1">11</text>
<text x="283.6" y="42.3">3</text>
<text x="283.6" y="45.9">4</text>
<text x="287.1" y="44.1">3</text>
<text x="287.1" y="47.6">4</text>
<text x="202.4" y="51.2">6</text>
<text x="205.9" y="49.4">3A</text>
<text x="205.9" y="52.9">3Y</text>
<text x="220.3" y="52.9">4A</text>
<text x="220.5" y="49.4">5Y</text>
<text x="226" y="51.2">9</text>
<text x="283.6" y="49.4">5</text>
<text x="287.1" y="51.2">5</text>
<text x="220.5" y="56.4">4Y</text>
<text x="226" y="54.7">8</text>
<text x="209.9" y="79">1</text>
<text x="209.9" y="82.5">3</text>
<text x="218.5" y="79">2</text>
<text x="218.5" y="82.5">4</text>
<text x="209.9" y="86.1">5</text>
<text x="218.5" y="86.1">6</text>
<text x="280" y="107.6">1</text>
<text x="303.6" y="107.6">16</text>
<text x="393.1" y="105.8">5</text>
<text x="72.1" y="112.9">4</text>
<text x="72.1" y="109.4">5</text>
<text x="76.6" y="110.8">DRDY</text>
<text x="140.9" y="111.1">1</text>
<text x="145.3" y="112.5">VIN</text>
<text x="157.8" y="112.5">GND</text>
<text x="167.6" y="111.1">8</text>
<text x="280" y="111.1">2</text>
<text x="283.5" y="109.4">IN1</text>
<text x="283.5" y="112.9">IN2</text>
<text x="293.3" y="112.9">OUT2</text>
<text x="293.3" y="109.4">OUT1</text>
<text x="303.6" y="111.1">15</text>
<text x="393.1" y="109.4">4</text>
<text x="393.1" y="112.9">3</text>
<text x="72.1" y="119.9">2</text>
<text x="72.1" y="116.4">3</text>
<text x="76.6" y="117.8">SCL</text>
<text x="76.6" y="114.3">SDA</text>
<text x="140.9" y="114.7">2</text>
<text x="140.9" y="118.2">3</text>
<text x="145.3" y="116.1">SDA</text>
<text x="145.3" y="119.6">SCL</text>
<text x="159.1" y="119.6">IRD</text>
<text x="160.4" y="116.1">RD</text>
<text x="167.6" y="118.2">6</text>
<text x="167.6" y="114.7">7</text>
<text x="193.1" y="119.9">DQ</text>
<text x="199.5" y="118.2">2</text>
<text x="280" y="114.7">3</text>
<text x="280" y="118.2">4</text>
<text x="283.5" y="116.4">IN3</text>
<text x="283.5" y="119.9">IN4</text>
<text x="293.3" y="119.9">OUT4</text>
<text x="293.3" y="116.4">OUT3</text>
<text x="303.6" y="118.2">13</text>
<text x="303.6" y="114.7">14</text>
<text x="393.1" y="116.4">2</text>
<text x="393.1" y="119.9">1</text>
<text x="72.1" y="123.5">1</text>
<text x="76.6" y="124.9">VCC</text>
<text x="76.6" y="121.4">GND</text>
<text x="140.9" y="121.7">4</text>
<text x="145.3" y="123.1">GND</text>
<text x="159.4" y="123.1">INT</text>
<text x="167.6" y="121.7">5</text>
<text x="280" y="121.7">5</text>
<text x="280" y="125.2">6</text>
<text x="283.5" y="123.5">IN5</text>
<text x="293.3" y="123.5">OUT5</text>
<text x="303.6" y="125.2">11</text>
<text x="303.6" y="121.7">12</text>
<text x="280" y="128.8">7</text>
<text x="283.5" y="127">IN6</text>
<text x="283.5" y="130.5">IN7</text>
<text x="293.3" y="130.5">OUT7</text>
<text x="293.3" y="127">OUT6</text>
<text x="303.6" y="128.8">10</text>
<text x="230.8" y="148.2">1</text>
<text x="235.3" y="149.6">VCC</text>
<text x="230.8" y="151.7">2</text>
<text x="230.8" y="155.2">3</text>
<text x="235.3" y="153.1">GND</text>
<text x="132.5" y="158.7">4</text>
<text x="136" y="160.5">3</text>
<text x="136" y="157">4</text>
<text x="230.8" y="158.7">4</text>
<text x="235.3" y="156.6">SCL</text>
<text x="235.3" y="160.2">SDA</text>
<text x="132.5" y="165.8">2</text>
<text x="132.5" y="162.3">3</text>
<text x="136" y="167.6">1</text>
<text x="136" y="164">2</text>
<text x="230.8" y="162.3">5</text>
<text x="230.8" y="165.8">6</text>
<text x="235.3" y="163.7">GPIO1</text>
<text x="235.3" y="167.2">XSHUT</text>
<text x="318.8" y="165.8">6</text>
<text x="322.3" y="167.6">FILTER</text>
<text x="343.3" y="167.6">IP-</text>
<text x="343.3" y="164">IP-</text>
<text x="349.4" y="165.8">3</text>
<text x="349.4" y="162.3">4</text>
<text x="61.4" y="173.2" transform="rotate(-90 61.4 173.2)">2</text>
<text x="75.5" y="173.2" transform="rotate(-90 75.5 173.2)">4</text>
<text x="132.5" y="169.3">1</text>
<text x="318.8" y="169.3">7</text>
<text x="322.3" y="171.1">VIOUT</text>
<text x="342.1" y="171.1">IP+</text>
<text x="349.4" y="172.9">1</text>
<text x="349.4" y="169.3">2</text>
<text x="384.1" y="172.9">1</text>
<text x="342.1" y="174.6">IP+</text>
<text x="384.1" y="176.4">2</text>
<text x="387.6" y="174.6">1</text>
<text x="387.6" y="178.2">2</text>
<text x="61.4" y="182.3" transform="rotate(-90 61.4 182.3)">1</text>
<text x="75.5" y="182.3" transform="rotate(-90 75.5 182.3)">3</text>
<text x="61.4" y="196.1" transform="rotate(-90 61.4 196.1)">2</text>
<text x="75.5" y="196.1" transform="rotate(-90 75.5 196.1)">4</text>
<text x="211.7" y="200.7">1</text>
<text x="220.2" y="200.7">2</text>
<text x="61.4" y="205.2" transform="rotate(-90 61.4 205.2)">1</text>
<text x="75.5" y="205.2" transform="rotate(-90 75.5 205.2)">3</text>
<text x="211.7" y="204.3">3</text>
<text x="211.7" y="207.8">5</text>
<text x="220.2" y="204.3">4</text>
<text x="220.2" y="207.8">6</text>
<text x="61.4" y="219.1" transform="rotate(-90 61.4 219.1)">2</text>
<text x="75.5" y="219.1" transform="rotate(-90 75.5 219.1)">4</text>
<text x="127.2" y="220.5">4</text>
<text x="123.7" y="225.8">3</text>
<text x="123.7" y="222.3">4</text>
<text x="127.2" y="227.5">2</text>
<text x="127.2" y="224">3</text>
<text x="188.9" y="227.2">EN</text>
<text x="195.8" y="225.8">6</text>
<text x="61.4" y="228.1" transform="rotate(-90 61.4 228.1)">1</text>
<text x="75.5" y="228.1" transform="rotate(-90 75.5 228.1)">3</text>
<text x="123.7" y="232.8">1</text>
<text x="123.7" y="229.3">2</text>
<text x="127.2" y="231.1">1</text>
<text x="195.8" y="232.8">5</text>
<text x="186.7" y="234.2">VCC</text>
<text x="195.8" y="239.9">4</text>
<text x="61.4" y="242" transform="rotate(-90 61.4 242)">2</text>
<text x="75.5" y="242" transform="rotate(-90 75.5 242)">4</text>
<text x="186" y="241.3">GND</text>
<text x="61.4" y="251.1" transform="rotate(-90 61.4 251.1)">1</text>
<text x="75.5" y="251.1" transform="rotate(-90 75.5 251.1)">3</text>
<text x="189.2" y="248.4">TX</text>
<text x="195.8" y="246.9">3</text>
<text x="188.9" y="255.4">RX</text>
<text x="195.8" y="254">2</text>
<text x="183.1" y="262.5">STATE</text>
<text x="195.8" y="261.1">1</text>
</g>
<g font-size="3.2" fill="#f00">
<text x="217.9" y="35.3">VCC</text>
<text x="226" y="33.5">14</text>
<text x="191" y="116.4">VDD</text>
<text x="199.5" y="114.7">3</text>
<text x="318.8" y="172.9">8</text>
<text x="322.3" y="174.6">VCC</text>
</g>
<g font-size="3.2">
<text x="202.4" y="54.7">7</text>
<text x="205.9" y="56.4">GND</text>
<text x="190.7" y="123.5">GND</text>
<text x="199.5" y="121.7">1</text>
<text x="280" y="132.3">8</text>
<text x="283.5" y="134.1">GND</text>
<text x="318.8" y="162.3">5</text>
<text x="322.3" y="164">GND</text>
</g>
<g font-size="2.5" fill="#00f">
<text x="292.1" y="134.1">DIODES</text>
<text x="303.6" y="132.3">9</text>
</g>
</svg>
